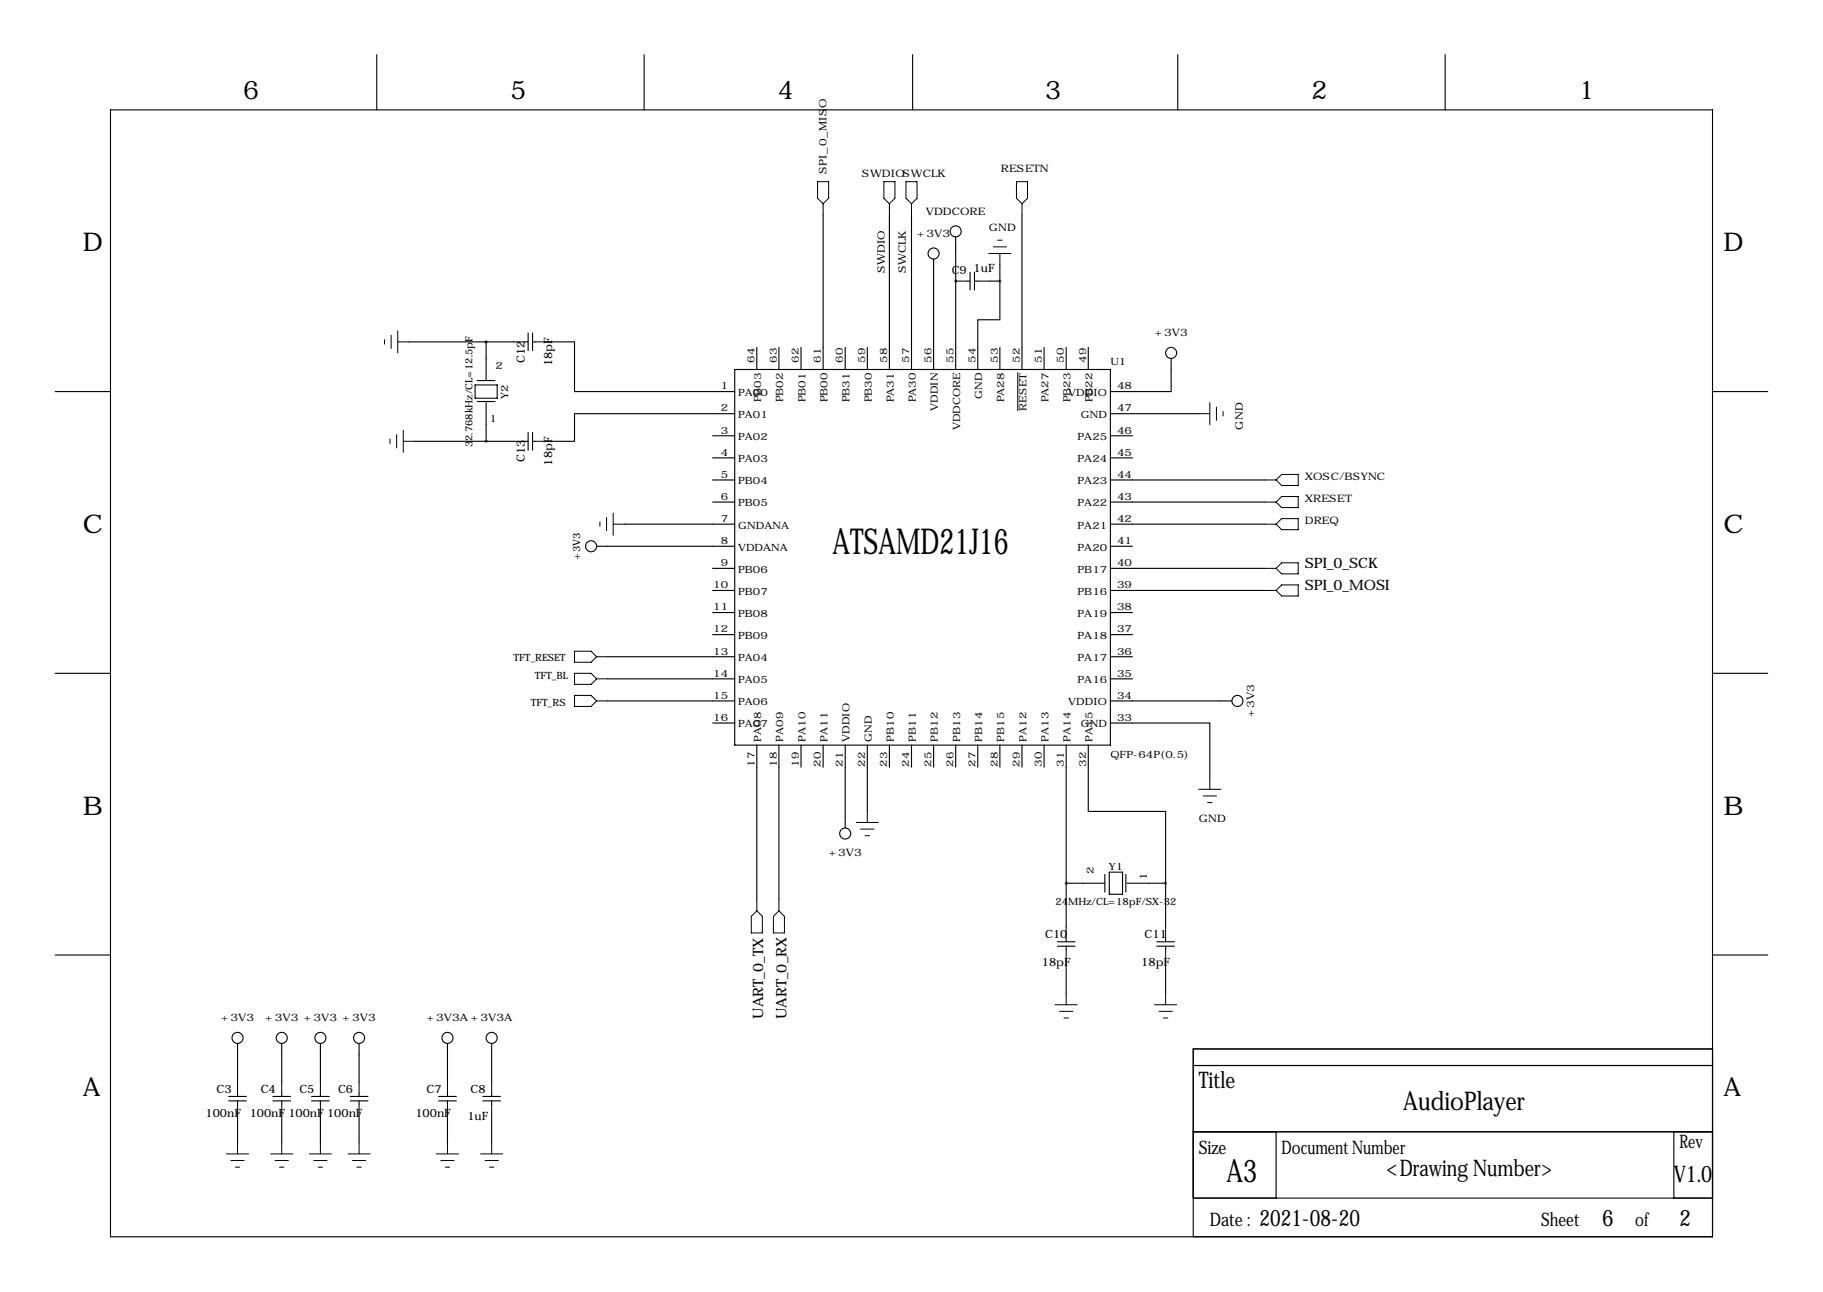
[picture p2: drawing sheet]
<svg xmlns="http://www.w3.org/2000/svg" width="419mm" height="297mm" viewBox="0 0 419 297" stroke-linecap="round" stroke-linejoin="round" font-family="sans-serif">
<g fill="none" stroke="#000" stroke-width=".25">
<path d="M86.6 12.6v12.7M148.1 12.6v12.7M209.8 12.6v12.7M270.8 12.6v12.7M332.2 12.6v12.7M25.4 25.3h368.3v259h-368.3zM189.2 49.4v35.5M204.5 49.4v35.5M209.5 49.4v35.5M214.6 59.5v25.4M219.7 54.5v30.4M234.9 49.4v35.5"/>
<path d="M94 78.6h24.1M111.8 78.6v8.9M120.6 78.6h.8M121.4 76.6v4M122.4 76.6v4M122.4 78.6h.8M125.7 78.6h6.4v11.4h36.8M174 79.9v5M179.1 79.9v5M184.1 79.9v5M194.3 79.9v5M199.4 79.9v5"/>
<path d="M219.7 64.6h.1M222.2 64.6h.8M223 62.6v4.1M224 62.6v4.1M224 64.6h.8M227.3 64.6h2.6M229.9 64.6v8.9h-5.1v11.4M229.9 60.8v3.8M229.9 79.9v5M240 79.9v5M245.1 79.9v5M250.2 79.9v5"/>
<path d="M12.7 90h12.7M109.2 88.5h5.1v3.1h-5.1zM109.7 87.5h4.1M109.7 92.3h4.1M111.8 92.6v8.9M121.4 99.4v4.1M122.4 99.4v4.1M168.9 95.1h-36.8v6.4h-6.4M168.9 84.9h86.4v86.4h-86.4zM234 85.7v8.7M255.3 95.1h20.3M269.2 82.4v7.6h-13.9"/>
<path d="M393.7 90h12.7M95.2 101.5h22.9M120.6 101.5h.8M122.4 101.5h.8M163.8 100.2h5.1M163.8 105.3h5.1M163.8 110.3h5.1M163.8 115.4h5.1M255.3 100.2h5M255.3 105.3h5M255.3 110.3h35.5M255.3 115.4h35.5"/>
<path d="M137.2 125.6h31.7M143.5 120.5h25.4M163.8 130.7h5.1M163.8 135.7h5.1M255.3 120.5h35.5M255.3 125.6h5M255.3 130.7h35.5M255.3 135.7h35.5M12.7 154.8h12.7M139.7 151h29.2M139.7 156.1h29.2M163.8 140.8h5.1"/>
<path d="M163.8 145.9h5.1M255.3 140.8h5M255.3 145.9h5M255.3 151h5M255.3 156.1h5M393.7 154.8h12.7M139.7 161.1h29.2M163.8 166.2h5.1M174 171.3v35.6M179.1 171.3v35.6M184.1 171.3v5.1M189.2 171.3v5.1"/>
<path d="M194.3 171.3v19.1M199.4 171.3v15.2M204.5 171.3v5.1M209.5 171.3v5.1M214.6 171.3v5.1M219.7 171.3v5.1M224.8 171.3v5.1M229.9 171.3v5.1M234.9 171.3v5.1M240 171.3v5.1M245.1 171.3v41.9M250.2 171.3v15.2h17.8v16.6"/>
<path d="M255.3 166.2h22.8v12.7M255.3 161.1h27.9M12.7 219.6h12.7M243.1 217.5h4M243.1 216.5h4M245.1 215.8v.7M245.1 217.5v.8M245.1 203.1h8.9M254 201v4.1M255 200.5h3.1v5.1h-3.1zM258.8 201v4.1M259.1 203.1h8.9"/>
<path d="M265.9 217.5h4.1M265.9 216.5h4.1M268 203.1v10.1M268 215.8v.7M268 217.5v.8M393.7 219.6h12.7M54.6 239.9v8.9M64.8 239.9v8.9M73.7 239.9v8.9M82.5 239.9v8.9M102.9 239.9v8.9M113 239.9v8.9"/>
<path d="M245.1 220.8v7.7M268 220.8v7.7M52.6 253.1h4M52.6 252.1h4M54.6 251.3v.8M54.6 253.1v.8M54.6 256.4v6.3M62.7 253.1h4.1M62.7 252.1h4.1M64.8 251.3v.8M64.8 253.1v.8M64.8 256.4v6.3"/>
<path d="M71.6 253.1h4.1M71.6 252.1h4.1M73.7 251.3v.8M73.7 253.1v.8M73.7 256.4v6.3M80.5 253.1h4.1M80.5 252.1h4.1M82.5 251.3v.8M82.5 253.1v.8M82.5 256.4v6.3M100.8 253.1h4.1M100.8 252.1h4.1"/>
<path d="M102.9 251.3v.8M102.9 253.1v.8M102.9 256.4v6.3M111 253.1h4.1M111 252.1h4.1M113 251.3v.8M113 253.1v.8M113 256.4v6.3M274.3 245h119.4M393.7 241.2h-119.4v43.1M274.3 275.4h119.4M274.3 260.2h119.4"/>
<path d="M293.4 260.2v15.2M384.8 260.2v15.2"/>
<circle cx="214.6" cy="58.3" r="1.27"/>
<circle cx="219.7" cy="53.2" r="1.27"/>
<circle cx="269.2" cy="81.1" r="1.27"/>
<circle cx="135.9" cy="125.6" r="1.27"/>
<circle cx="284.5" cy="161.1" r="1.27"/>
<circle cx="194.3" cy="191.6" r="1.27"/>
<circle cx="54.6" cy="238.6" r="1.27"/>
<circle cx="64.8" cy="238.6" r="1.27"/>
<circle cx="73.7" cy="238.6" r="1.27"/>
<circle cx="82.5" cy="238.6" r="1.27"/>
<circle cx="102.9" cy="238.6" r="1.27"/>
<circle cx="113" cy="238.6" r="1.27"/>
</g>
<g fill="none" stroke="#000" stroke-width=".23">
<path d="M188 41.8h2.5v3.8l-1.3 1.2-1.2-1.2zM189.2 46.8v2.6M203.2 41.8h2.5v3.8l-1.2 1.2-1.3-1.2zM204.5 46.8v2.6M208.3 41.8h2.5v3.8l-1.3 1.2-1.2-1.2zM209.5 46.8v2.6M227.3 58.3h5.1M228.3 56.8h3.1M229.4 55.2h1M229.9 58.3v2.5M233.7 41.8h2.5v3.8l-1.3 1.2-1.2-1.2zM234.9 46.8v2.6"/>
<path d="M88.4 78.1v1M89.9 77.1v3M91.4 78.6h2.6M91.4 76.1v5M118.1 78.6h2.5M123.2 78.6h2.5M219.7 64.6h2.5M224.8 64.6h2.5M91.2 99.9v3.1M92.7 98.9v5.1M275.6 95.1h2.5M278.1 92.6v5"/>
<path d="M279.7 93.6v3M281.2 94.6v1M89.7 101v1M92.7 101.5h2.5M118.1 101.5h2.5M123.2 101.5h2.5M139.4 119v3M141 118v5M290.8 115.4h2.6M290.8 110.3h2.6M293.4 110.3l1.2-1.2h3.8v2.5h-3.8zM293.4 115.4l1.2-1.2h3.8v2.5h-3.8z"/>
<path d="M137.9 120v1M141 120.5h2.5M290.8 120.5h2.6M290.8 135.7h2.6M290.8 130.7h2.6M293.4 135.7l1.2-1.2h3.8v2.5h-3.8zM293.4 120.5l1.2-1.3h3.8v2.6h-3.8zM293.4 130.7l1.2-1.3h3.8v2.5h-3.8zM132.1 149.7h3.8l1.3 1.3-1.3 1.3h-3.8zM132.1 154.8h3.8l1.3 1.3-1.3 1.2h-3.8zM132.1 159.9h3.8l1.3 1.2-1.3 1.3h-3.8zM137.2 151h2.5"/>
<path d="M137.2 156.1h2.5M137.2 161.1h2.5M278.1 178.9v2.6M196.8 189.1h5.1M197.9 190.6h3M198.9 192.1h1M199.4 186.5v2.6M275.6 181.5h5.1M276.6 183h3.1M277.6 184.5h1M172.7 210.7l1.3-1.3 1.3 1.3v3.8h-2.6zM174 206.9v2.5"/>
<path d="M177.8 210.7l1.3-1.3 1.2 1.3v3.8h-2.5zM179.1 206.9v2.5M245.1 213.2v2.6M245.1 218.3v2.5M268 213.2v2.6M268 218.3v2.5M242.6 231h5M243.6 232.5h3M244.6 234h1M245.1 228.5v2.5M265.4 231h5.1M266.4 232.5h3.1"/>
<path d="M267.5 234h1M268 228.5v2.5M54.6 248.8v2.5M54.6 253.9v2.5M64.8 248.8v2.5M64.8 253.9v2.5M73.7 248.8v2.5M73.7 253.9v2.5M82.5 248.8v2.5M82.5 253.9v2.5M102.9 248.8v2.5M102.9 253.9v2.5"/>
<path d="M113 248.8v2.5M113 253.9v2.5M52.1 265.3h5M53.1 266.8h3M54.1 268.3h1M54.6 262.7v2.6M62.2 265.3h5.1M63.2 266.8h3.1M64.3 268.3h1M64.8 262.7v2.6M71.1 265.3h5.1M72.1 266.8h3.1"/>
<path d="M73.2 268.3h1M73.7 262.7v2.6M80 265.3h5.1M81 266.8h3.1M82 268.3h1.1M82.5 262.7v2.6M100.3 265.3h5.1M101.3 266.8h3.1M102.4 268.3h1M102.9 262.7v2.6M110.5 265.3h5.1M111.5 266.8h3.1"/>
<path d="M112.5 268.3h1M113 262.7v2.6"/>
</g>
<path d="M229.8 64.6a.05 .05 0 0 0 .1 0 .05 .05 0 0 0-.1 0zM267.9 203.1a.05 .05 0 0 0 .1 0 .05 .05 0 0 0-.1 0zM111.7 78.6a.05 .05 0 0 0 .1 0 .05 .05 0 0 0-.1 0zM111.7 101.5a.05 .05 0 0 0 .1 0 .05 .05 0 0 0-.1 0z" fill="#000" stroke="#000" stroke-width=".63"/>
<text font-size="8.2" x="191.4" y="127.3">ATSAMD21J16</text>
<text font-size="7.3" x="281.9" y="271.6">A3</text>
<g font-size="5.9">
<text x="55.9" y="22.7">6</text>
<text x="117.3" y="22.7">5</text>
<text x="178.8" y="22.7">4</text>
<text x="240.3" y="22.7">3</text>
<text x="301.5" y="22.7">2</text>
<text x="363" y="22.7">1</text>
<text x="19" y="57.8">D</text>
<text x="396.2" y="57.8">D</text>
<text x="19" y="122.5">C</text>
<text x="396.2" y="122.5">C</text>
<text x="19" y="187.3">B</text>
<text x="396.2" y="187.3">B</text>
<text x="19" y="252.1">A</text>
<text x="322.6" y="255.1">AudioPlayer</text>
<text x="396.2" y="252.1">A</text>
</g>
<g font-size="5.3">
<text x="275.6" y="250">Title</text>
<text x="318.8" y="270.4">&lt;Drawing Number&gt;</text>
<text x="384.8" y="271.6">V1.0</text>
<text x="289.6" y="281.8">2021-08-20</text>
<text x="368.3" y="281.8">6</text>
<text x="386.1" y="281.8">2</text>
</g>
<g font-size="4.3">
<text x="275.6" y="265.3">Size</text>
<text x="294.6" y="265.3">Document Number</text>
<text x="386.1" y="264">Rev</text>
<text x="278.1" y="281.8">Date :</text>
<text x="354.3" y="281.8">Sheet</text>
<text x="375.9" y="281.8">of</text>
</g>
<g font-size="3.3">
<text x="300" y="130.7">SPI_0_SCK</text>
<text x="300" y="135.7">SPI_0_MOSI</text>
<text x="175.5" y="234.3" transform="rotate(-90 175.5 234.3)">UART_0_TX</text>
<text x="180.8" y="234.4" transform="rotate(-90 180.8 234.4)">UART_0_RX</text>
</g>
<g font-size="2.6">
<text x="218.8" y="63">C9</text>
<text x="223.8" y="62.6">1uF</text>
<text x="120.6" y="83.4" transform="rotate(-90 120.6 83.4)">C12</text>
<text x="126.9" y="84.2" transform="rotate(-90 126.9 84.2)">18pF</text>
<text x="120.6" y="106.3" transform="rotate(-90 120.6 106.3)">C13</text>
<text x="126.9" y="107" transform="rotate(-90 126.9 107)">18pF</text>
<text x="240.3" y="215.8">C10</text>
<text x="263.1" y="215.8">C11</text>
<text x="239.5" y="222">18pF</text>
<text x="262.4" y="222">18pF</text>
<text x="49.8" y="251.3">C3</text>
<text x="59.9" y="251.3">C4</text>
<text x="68.8" y="251.3">C5</text>
<text x="77.7" y="251.3">C6</text>
<text x="98" y="251.3">C7</text>
<text x="108.2" y="251.3">C8</text>
<text x="47.2" y="256.8">100nF</text>
<text x="57.4" y="256.8">100nF</text>
<text x="66.3" y="256.8">100nF</text>
<text x="75.2" y="256.8">100nF</text>
<text x="95.5" y="256.8">100nF</text>
<text x="107.4" y="257.6">1uF</text>
</g>
<g font-size="2.4">
<text x="190" y="40" transform="rotate(-90 190 40)">SPI_0_MISO</text>
<text x="198.1" y="40.8">SWDIOSWCLK</text>
<text x="230.1" y="39.5">RESETN</text>
<text x="212.9" y="49.4">VDDCORE</text>
<text x="227.3" y="53.2">GND</text>
<text x="210.8" y="54.5">+3V3</text>
<text x="203.5" y="62.9" transform="rotate(-90 203.5 62.9)">SWDIO</text>
<text x="208.3" y="62.9" transform="rotate(-90 208.3 62.9)">SWCLK</text>
<text x="265.5" y="77.3">+3V3</text>
<text x="285.7" y="98.8" transform="rotate(-90 285.7 98.8)">GND</text>
<text x="300" y="110.3">XOSC/BSYNC</text>
<text x="300" y="115.4">XRESET</text>
<text x="300" y="120.5">DREQ</text>
<text x="288.3" y="164.9" transform="rotate(-90 288.3 164.9)">+3V3</text>
<text x="275.6" y="189.1">GND</text>
<text x="190.5" y="196.7">+3V3</text>
<text x="50.8" y="234.8">+3V3</text>
<text x="61" y="234.8">+3V3 +3V3 +3V3</text>
<text x="98.1" y="234.8">+3V3A +3V3A</text>
</g>
<g font-size="2.3">
<text x="173.5" y="83.4" transform="rotate(-90 173.5 83.4)">64</text>
<text x="178.6" y="83.4" transform="rotate(-90 178.6 83.4)">63</text>
<text x="183.6" y="83.4" transform="rotate(-90 183.6 83.4)">62</text>
<text x="188.7" y="83.4" transform="rotate(-90 188.7 83.4)">61</text>
<text x="193.8" y="83.4" transform="rotate(-90 193.8 83.4)">60</text>
<text x="198.9" y="83.4" transform="rotate(-90 198.9 83.4)">59</text>
<text x="204" y="83.4" transform="rotate(-90 204 83.4)">58</text>
<text x="209" y="83.4" transform="rotate(-90 209 83.4)">57</text>
<text x="214.1" y="83.4" transform="rotate(-90 214.1 83.4)">56</text>
<text x="219.2" y="83.4" transform="rotate(-90 219.2 83.4)">55</text>
<text x="224.3" y="83.4" transform="rotate(-90 224.3 83.4)">54</text>
<text x="229.4" y="83.4" transform="rotate(-90 229.4 83.4)">53</text>
<text x="234.4" y="83.4" transform="rotate(-90 234.4 83.4)">52</text>
<text x="239.5" y="83.4" transform="rotate(-90 239.5 83.4)">51</text>
<text x="244.6" y="83.4" transform="rotate(-90 244.6 83.4)">50</text>
<text x="249.7" y="83.4" transform="rotate(-90 249.7 83.4)">49</text>
<text x="255.3" y="83.9">U1</text>
<text x="113.9" y="84.9">2</text>
<text x="165.7" y="89.5">1</text>
<text x="256.8" y="89.5">48</text>
<text x="116.8" y="91.7" transform="rotate(-90 116.8 91.7)">Y2</text>
<text x="165.7" y="94.6">2</text>
<text x="169.7" y="91">PA00</text>
<text x="175" y="92.5" transform="rotate(-90 175 92.5)">PB03</text>
<text x="180.1" y="92.5" transform="rotate(-90 180.1 92.5)">PB02</text>
<text x="185.2" y="92.5" transform="rotate(-90 185.2 92.5)">PB01</text>
<text x="190.2" y="92.5" transform="rotate(-90 190.2 92.5)">PB00</text>
<text x="195.3" y="92.5" transform="rotate(-90 195.3 92.5)">PB31</text>
<text x="200.4" y="92.5" transform="rotate(-90 200.4 92.5)">PB30</text>
<text x="205.5" y="92.5" transform="rotate(-90 205.5 92.5)">PA31</text>
<text x="210.6" y="92.5" transform="rotate(-90 210.6 92.5)">PA30</text>
<text x="215.6" y="94.5" transform="rotate(-90 215.6 94.5)">VDDIN</text>
<text x="225.8" y="91.8" transform="rotate(-90 225.8 91.8)">GND</text>
<text x="230.9" y="92.5" transform="rotate(-90 230.9 92.5)">PA28</text>
<text x="236" y="94.4" transform="rotate(-90 236 94.4)">RESET</text>
<text x="241" y="92.5" transform="rotate(-90 241 92.5)">PA27</text>
<text x="245.6" y="91">VDDIO</text>
<text x="246.1" y="92.5" transform="rotate(-90 246.1 92.5)">PB23</text>
<text x="251.2" y="92.5" transform="rotate(-90 251.2 92.5)">PB22</text>
<text x="256.8" y="94.6">47</text>
<text x="112.5" y="97.1">1</text>
<text x="165.7" y="99.7">3</text>
<text x="169.7" y="96.1">PA01</text>
<text x="169.7" y="101.2">PA02</text>
<text x="220.7" y="99" transform="rotate(-90 220.7 99)">VDDCORE</text>
<text x="247.7" y="101.2">PA25</text>
<text x="248.5" y="96.1">GND</text>
<text x="256.8" y="99.7">46</text>
<text x="108.6" y="102.8" transform="rotate(-90 108.6 102.8)">32.768kHz/CL=12.5pF</text>
<text x="165.7" y="104.8">4</text>
<text x="169.7" y="106.3">PA03</text>
<text x="247.7" y="106.3">PA24</text>
<text x="256.8" y="104.8">45</text>
<text x="165.7" y="109.8">5</text>
<text x="169.7" y="111.4">PB04</text>
<text x="247.7" y="111.4">PA23</text>
<text x="256.8" y="109.8">44</text>
<text x="165.7" y="114.9">6</text>
<text x="169.7" y="116.4">PB05</text>
<text x="247.7" y="116.4">PA22</text>
<text x="256.8" y="114.9">43</text>
<text x="165.7" y="120">7</text>
<text x="165.7" y="125.1">8</text>
<text x="169.7" y="121.5">GNDANA</text>
<text x="247.7" y="121.5">PA21</text>
<text x="256.8" y="125.1">41</text>
<text x="256.8" y="120">42</text>
<text x="133.3" y="128.7" transform="rotate(-90 133.3 128.7)">+3V3</text>
<text x="165.7" y="130.2">9</text>
<text x="169.7" y="126.6">VDDANA</text>
<text x="169.7" y="131.7">PB06</text>
<text x="247.7" y="131.7">PB17</text>
<text x="247.7" y="126.6">PA20</text>
<text x="256.8" y="130.2">40</text>
<text x="164" y="135.2">10</text>
<text x="169.7" y="136.8">PB07</text>
<text x="247.7" y="136.8">PB16</text>
<text x="256.8" y="135.2">39</text>
<text x="164" y="140.3">11</text>
<text x="169.7" y="141.8">PB08</text>
<text x="247.7" y="141.8">PA19</text>
<text x="256.8" y="140.3">38</text>
<text x="164" y="145.4">12</text>
<text x="169.7" y="146.9">PB09</text>
<text x="247.7" y="146.9">PA18</text>
<text x="256.8" y="145.4">37</text>
<text x="118.1" y="152">TFT_RESET</text>
<text x="164" y="150.5">13</text>
<text x="164" y="155.6">14</text>
<text x="169.7" y="152">PA04</text>
<text x="247.7" y="152">PA17</text>
<text x="256.8" y="155.6">35</text>
<text x="256.8" y="150.5">36</text>
<text x="122.9" y="156.1">TFT_BL</text>
<text x="164" y="160.6">15</text>
<text x="169.7" y="157.1">PA05</text>
<text x="247.7" y="157.1">PA16</text>
<text x="256.8" y="160.6">34</text>
<text x="122" y="162.4">TFT_RS</text>
<text x="164" y="165.7">16</text>
<text x="169.7" y="162.2">PA06</text>
<text x="169.7" y="167.2">PA07</text>
<text x="245.6" y="162.2">VDDIO</text>
<text x="248.5" y="167.2">GND</text>
<text x="256.8" y="165.7">33</text>
<text x="175" y="170.5" transform="rotate(-90 175 170.5)">PA08</text>
<text x="180.1" y="170.5" transform="rotate(-90 180.1 170.5)">PA09</text>
<text x="185.2" y="170.5" transform="rotate(-90 185.2 170.5)">PA10</text>
<text x="190.2" y="170.5" transform="rotate(-90 190.2 170.5)">PA11</text>
<text x="195.3" y="170.5" transform="rotate(-90 195.3 170.5)">VDDIO</text>
<text x="200.4" y="170.5" transform="rotate(-90 200.4 170.5)">GND</text>
<text x="205.5" y="170.5" transform="rotate(-90 205.5 170.5)">PB10</text>
<text x="210.6" y="170.5" transform="rotate(-90 210.6 170.5)">PB11</text>
<text x="215.6" y="170.5" transform="rotate(-90 215.6 170.5)">PB12</text>
<text x="220.7" y="170.5" transform="rotate(-90 220.7 170.5)">PB13</text>
<text x="225.8" y="170.5" transform="rotate(-90 225.8 170.5)">PB14</text>
<text x="230.9" y="170.5" transform="rotate(-90 230.9 170.5)">PB15</text>
<text x="236" y="170.5" transform="rotate(-90 236 170.5)">PA12</text>
<text x="241" y="170.5" transform="rotate(-90 241 170.5)">PA13</text>
<text x="246.1" y="170.5" transform="rotate(-90 246.1 170.5)">PA14</text>
<text x="251.2" y="170.5" transform="rotate(-90 251.2 170.5)">PA15</text>
<text x="173.5" y="176.2" transform="rotate(-90 173.5 176.2)">17</text>
<text x="178.6" y="176.2" transform="rotate(-90 178.6 176.2)">18</text>
<text x="183.6" y="176.2" transform="rotate(-90 183.6 176.2)">19</text>
<text x="188.7" y="176.2" transform="rotate(-90 188.7 176.2)">20</text>
<text x="193.8" y="176.2" transform="rotate(-90 193.8 176.2)">21</text>
<text x="198.9" y="176.2" transform="rotate(-90 198.9 176.2)">22</text>
<text x="204" y="176.2" transform="rotate(-90 204 176.2)">23</text>
<text x="209" y="176.2" transform="rotate(-90 209 176.2)">24</text>
<text x="214.1" y="176.2" transform="rotate(-90 214.1 176.2)">25</text>
<text x="219.2" y="176.2" transform="rotate(-90 219.2 176.2)">26</text>
<text x="224.3" y="176.2" transform="rotate(-90 224.3 176.2)">27</text>
<text x="229.4" y="176.2" transform="rotate(-90 229.4 176.2)">28</text>
<text x="234.4" y="176.2" transform="rotate(-90 234.4 176.2)">29</text>
<text x="239.5" y="176.2" transform="rotate(-90 239.5 176.2)">30</text>
<text x="244.6" y="176.2" transform="rotate(-90 244.6 176.2)">31</text>
<text x="249.7" y="176.2" transform="rotate(-90 249.7 176.2)">32</text>
<text x="255.3" y="174.3">QFP-64P(0.5)</text>
<text x="251.5" y="200.9" transform="rotate(-90 251.5 200.9)">2</text>
<text x="254.9" y="200">Y1</text>
<text x="263.6" y="202.3" transform="rotate(-90 263.6 202.3)">1</text>
<text x="242.6" y="208.1">24MHz/CL=18pF/SX-32</text>
</g>
</svg>
